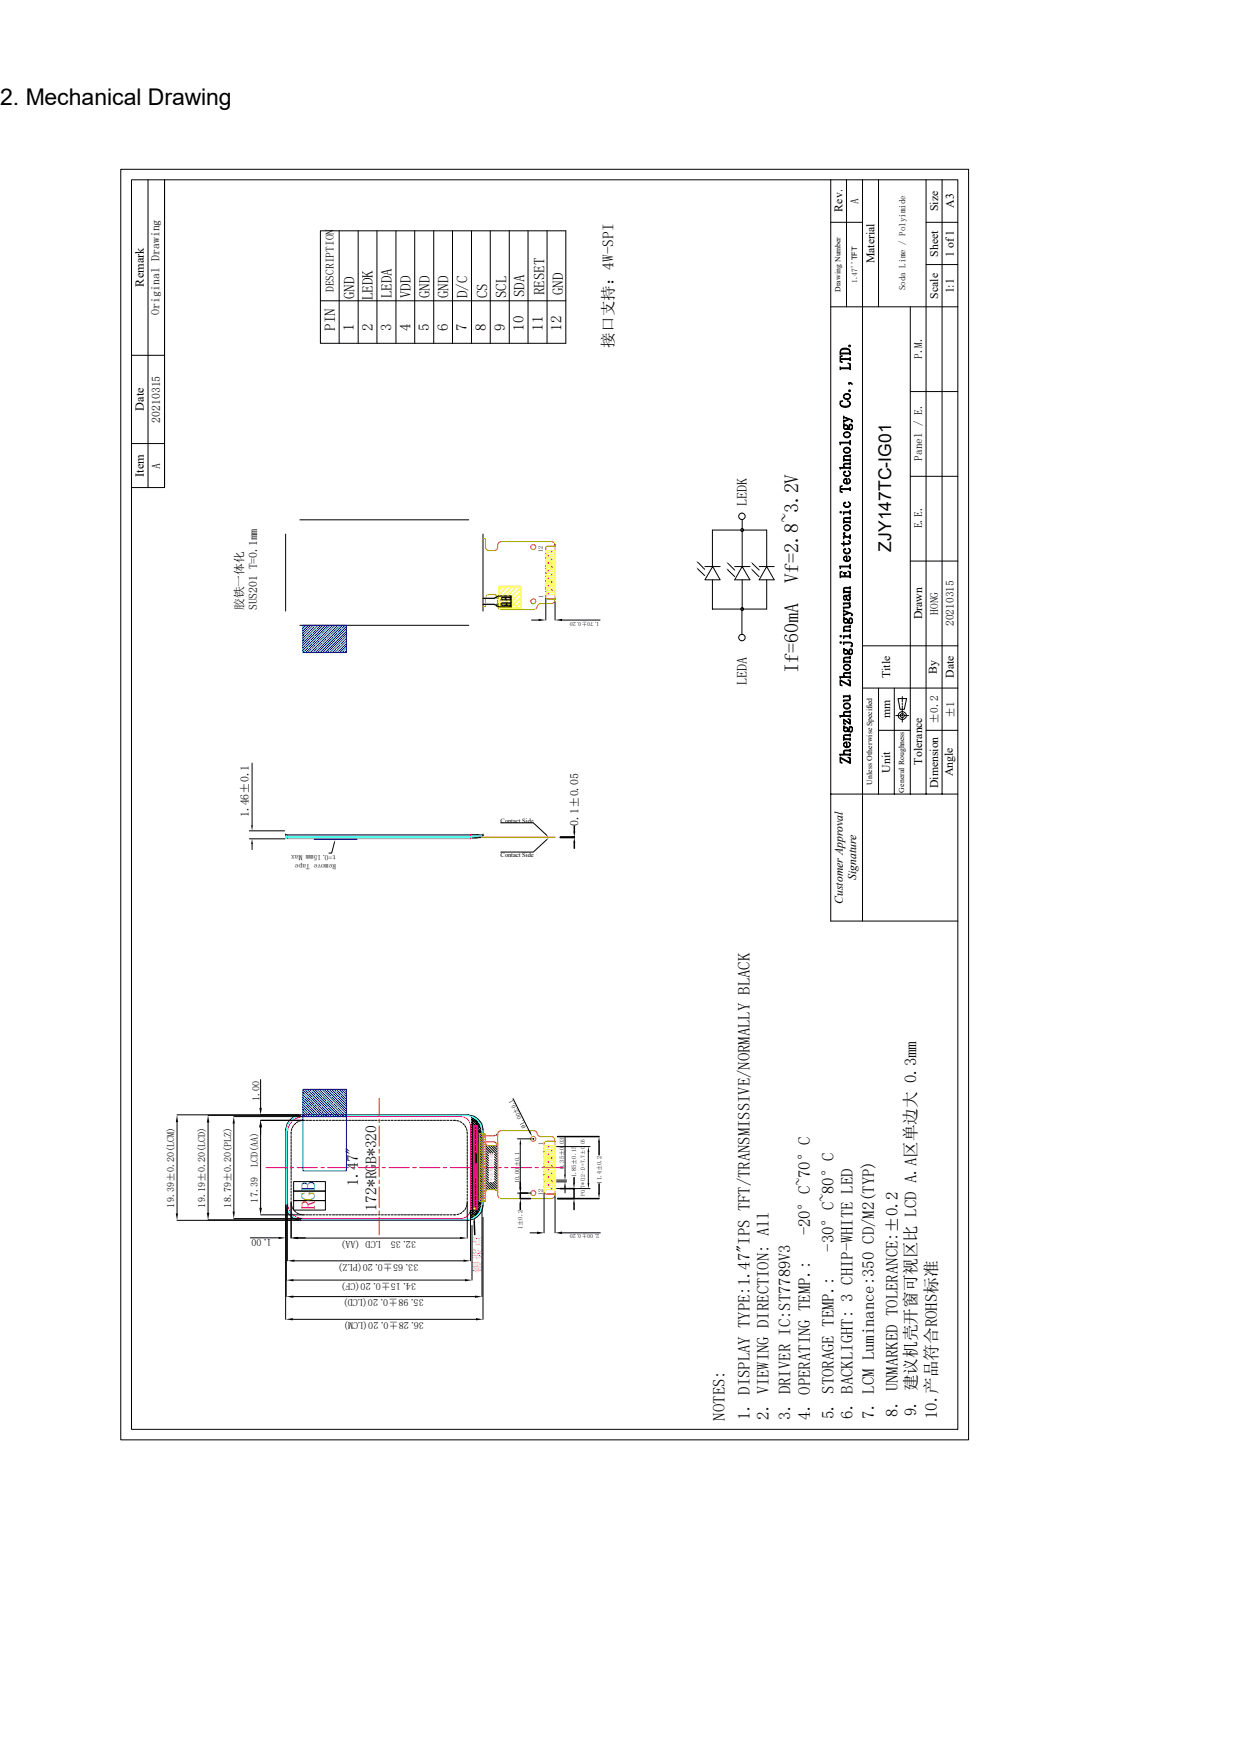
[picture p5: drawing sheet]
<svg xmlns="http://www.w3.org/2000/svg" width="210mm" height="297mm" viewBox="0 0 210 297" stroke-linecap="round" stroke-linejoin="round" font-family="sans-serif">
<g fill="none" stroke="#000" stroke-width=".17">
<path d="M20.4 28.7h143.5v215.1h-143.5zM22.3 30.4h139.8v211.6h-139.8zM25 30.4v52.2M27.8 30.4v52.2h-5.5M140.6 30.4v125.6h21.5M140.6 37.6h5.4M143.2 30.4v21.6M146 30.4v125.6M148.7 30.4v21.6M156.7 37.6h5.4M156.7 30.4v104.1M159.4 30.4v104.1"/>
<path d="M140.6 52h21.5M154 52v82.5M156.7 44.8h5.4M22.3 75.1h5.5M22.3 60.2h5.5M154 66.3h8.1M118.1 96.4l1.1 1.1M118.2 95.3l1 1.1M119.3 95.9h2.6M120.6 95.9v-6.1h9.1v6.1M120.6 98.2v4.9h9.1v-4.9M120.6 95.9l1.3 2.3h-2.6z"/>
<path d="M123.2 96.6l1.1 1M123.3 95.5l1 1M124.3 95.9h2.6M125.6 95.9l1.3 2.3h-2.6zM125.6 88v7.9M125.6 98.2v4.9M127.4 95.5l1.1 1M127.4 96.6l1 1M128.5 95.9h2.5M129.7 95.9l1.3 2.3h-2.5zM154 95h8.1M154 80.7h8.1"/>
<path d="M125.5 103.4v4M146 109.4h16.1M146 116.5h16.1M148.7 116.5v18M151.3 116.5v18M152 118.3h1.4l-.4 1.8h-.7zM152.7 117.9v.9M152.7 119v.3M152.7 119.5v1.2M42.7 129.2v10.6M84.7 139.3h5.5l2.3 2.1M140.6 134.5h21.5"/>
<path d="M148.7 123.7h5.3M151.6 121.2h.7M152.6 121.2h.2M152.7 120.9v.2M152.7 121.4v.9M153 121.2h.7M156.7 123.7h5.4M42.2 142h6M42.2 140.7h6M42.7 142.9v1M48.3 141.2v.2M56.6 142.7l-.5 1.7h-.4"/>
<path d="M80.8 141.4l.9 .1-33.4-.1h33.4M81.7 141.2v.2M48.3 191.2v13M50.7 188.8h28.6M50.8 188.8a2.63 2.63 0 0 0-2.4 2.4M79.3 188.8a2.63 2.63 0 0 1 2.4 2.4M81.7 191.2v13M48.4 204.2a2.63 2.63 0 0 0 2.4 2.4M50.7 206.6h28.6M81.7 204.2a2.63 2.63 0 0 1-2.4 2.4"/>
<circle cx="125.5" cy="87.4" r=".55"/>
<circle cx="125.6" cy="89.8" r=".25"/>
<circle cx="125.5" cy="108" r=".55"/>
<circle cx="125.6" cy="103.1" r=".25"/>
<circle cx="152.7" cy="121.2" r=".68"/>
<circle cx="152.7" cy="121.2" r=".34"/>
</g>
<path d="M117.8 96.1l.4 .3h-.1zM117.8 95l.4 .3-.1 .1zM122.9 96.2l.4 .3-.1 .1zM122.9 95.1l.4 .3-.1 .1zM127.1 95.1l.4 .3-.2 .1zM127 96.2l.4 .3-.1 .1zM42.5 139.8h.3l-.1 .9zM42.7 142l.1 .9h-.3zM56.7 142.2v.5h-.2zM92.4 141.4h.1l.3 .3z" fill="#000"/>
<path d="M53.1 142l7.4 .1z" fill="none" stroke="#00f" stroke-width=".17"/>
<path d="M48.4 141.5h33.2v.2h-33.2zM79.9 141.7v.2h-31.5" fill="none" stroke="#0ff" stroke-width=".17"/>
<path d="M48.6 141.9v.1h31v-.1M48.6 141.5v-.1h31v.1M79.9 205.7h.4v.3l-.4 .2z" fill="none" stroke="#f0f" stroke-width=".17"/>
<path d="M81.7 192.3h2M81.7 193.3h2M83.7 193.4l.2 .2M83.9 192.2l-.2 .1M84 193.6h.1M84.1 192l-.1 .2M84.1 193.6l.1 .1M84.2 192h-.1" fill="none" stroke="#954a00" stroke-width=".17"/>
<g fill="#0f0">
<path d="M79.9 205.7v.5z"/>
<path d="M80 205.7l-.1 .5z"/>
<path d="M80 205.7v.5z"/>
<path d="M80.1 205.7l-.1 .4z"/>
<path d="M80 205.7v.4z"/>
<path d="M80.1 205.7v.4z"/>
<path d="M80.2 205.7l-.1 .4z"/>
<path d="M80.2 205.7v.4z"/>
<path d="M80.2 205.7v.3z"/>
<path d="M80.3 205.7l-.1 .3z"/>
<path d="M80.3 205.7v.3z"/>
</g>
<path d="M79.9 205.7h.4v.3l-.4 .2z" fill="none" stroke="#0f0" stroke-width=".17"/>
<g fill="none" stroke="#000" stroke-width=".17">
<path d="M49.3 191.8v.3M49.3 192.3v.4M49.3 192.8v.4M49.3 193.4v.4M49.3 193.9v.4M49.3 194.5v.4M49.3 195v.4M49.3 195.6v.4M49.3 196.1v.4M49.3 196.7v.4M49.3 197.2v.4M49.3 197.8v.4"/>
<path d="M49.3 198.3v.4M49.3 198.9v.4M49.3 199.4v.4M51.4 189.7h.2M51.8 189.7h.4M52.4 189.7h.3M52.9 189.7h.4M53.5 189.7h.3M54 189.7h.4M54.6 189.7h.3M55.1 189.7h.4M55.7 189.7h.3"/>
<path d="M56.2 189.7h.4M56.8 189.7h.4M57.3 189.7h.4M57.9 189.7h.4M58.5 189.7h.3M59 189.7h.4M59.6 189.7h.3M60.1 189.7h.4M60.7 189.7h.3M61.2 189.7h.4M61.8 189.7h.3M62.3 189.7h.4"/>
<path d="M62.9 189.7h.3M63.4 189.7h.4M64 189.7h.3M64.5 189.7h.4M65.1 189.7h.3M65.6 189.7h.4M66.2 189.7h.3M66.7 189.7h.4M67.3 189.7h.4M67.8 189.7h.4M68.4 189.7h.4M68.9 189.7h.4"/>
<path d="M69.5 189.7h.4M70 189.7h.4M70.6 189.7h.4M71.2 189.7h.3M71.7 189.7h.4M72.3 189.7h.3M72.8 189.7h.4M73.4 189.7h.3M73.9 189.7h.4M74.5 189.7h.3M75 189.7h.4M75.6 189.7h.3"/>
<path d="M76.1 189.7h.4M76.7 189.7h.3M79.1 191.8v.3M79.1 192.3v.4M79.1 192.8v.4M79.1 193.4v.4M79.1 193.9v.4M79.1 194.5v.4M79.1 195v.4M79.1 195.6v.4M79.1 196.1v.4M79.1 196.7v.4"/>
<path d="M79.1 197.2v.4M79.1 197.8v.4M79.1 198.3v.4M79.1 198.9v.4M79.1 199.4v.4M79.9 199.9l1.7 1.7M79.9 199.5l1.7 1.7M79.9 199.1l1.7 1.7M79.9 197.9l1.7 1.7M79.9 197.5l1.7 1.6M79.9 196.2l1.7 1.7M79.9 195.8l1.7 1.7"/>
<path d="M79.9 194.6l1.7 1.7M79.9 194.1l1.7 1.7M79.9 192.9l1.7 1.7M79.9 192.5l1.7 1.7M79.9 192.1l1.7 1.7M79.9 190.8l1.7 1.7M79.9 190.4l1.7 1.7M79.9 189.2l1.6 1.6M79.9 189.1v17.3M80 189.1l-.1 .1M80.3 189.2l-.4 .4 1.7 1.7-1.7 1.7M80.5 189.4l.6 .6"/>
<path d="M80.5 189.4l-.6 .6 1.7 1.7M80.8 189.6l-.9 .9M81 189.8l-1.1 1.1M81.1 190l-1.2 1.3 1.7 1.7M81.3 190.3l-1.4 1.4 1.7 1.6-1.7 1.7 1.7 1.7M81.4 190.6l-1.5 1.5M81.5 190.9l-1.6 1.6M81.6 199.1l-1.7 1.7 1.7 1.6M81.6 198.7l-1.7 1.7 1.7 1.7M81.6 197l-1.7 1.7 1.7 1.7M81.6 196.6l-1.7 1.7 1.7 1.7M81.6 195.4l-1.7 1.7 1.7 1.6"/>
<path d="M81.6 195l-1.7 1.6 1.7 1.7M81.6 193.7l-1.7 1.7 1.7 1.7M81.6 192.1l-1.7 1.7 1.7 1.6M81.6 191.7l-1.7 1.6 1.7 1.7M81.6 199.9l-1.7 1.7M81.6 199.5l-1.7 1.7M81.6 198.3l-1.7 1.7M81.6 197.9l-1.7 1.7M81.6 197.5l-1.7 1.6M81.6 196.2l-1.7 1.7M81.6 195.8l-1.7 1.7M81.6 194.6l-1.7 1.7"/>
<path d="M81.6 194.1l-1.7 1.7M81.6 192.9l-1.7 1.7M81.6 192.5l-1.7 1.7M49.3 200v.4M49.3 200.6v.3M49.3 201.1v.4M49.3 201.7v.3M49.3 202.2v.4M49.3 202.8v.3M49.3 203.3v.3M51 206.6h27.9M51.4 205.7h.2"/>
<path d="M51.8 205.7h.4M52.4 205.7h.3M52.9 205.7h.4M53.5 205.7h.3M54 205.7h.4M54.6 205.7h.3M55.1 205.7h.4M55.7 205.7h.3M56.2 205.7h.4M56.8 205.7h.4M57.3 205.7h.4M57.9 205.7h.4"/>
<path d="M58.5 205.7h.3M59 205.7h.4M59.6 205.7h.3M60.1 205.7h.4M60.7 205.7h.3M61.2 205.7h.4M61.8 205.7h.3M62.3 205.7h.4M62.9 205.7h.3M63.4 205.7h.4M64 205.7h.3M64.5 205.7h.4"/>
<path d="M65.1 205.7h.3M65.6 205.7h.4M66.2 205.7h.3M66.7 205.7h.4M67.3 205.7h.4M67.8 205.7h.4M68.4 205.7h.4M68.9 205.7h.4M69.5 205.7h.4M70 205.7h.4M70.6 205.7h.4M71.2 205.7h.3"/>
<path d="M71.7 205.7h.4M72.3 205.7h.3M72.8 205.7h.4M73.4 205.7h.3M73.9 205.7h.4M74.5 205.7h.3M75 205.7h.4M75.6 205.7h.3M76.1 205.7h.4M76.7 205.7h.3M79.1 200v.4M79.1 200.6v.3"/>
<path d="M79.1 201.1v.4M79.1 201.7v.3M79.1 202.2v.4M79.1 202.8v.3M79.1 203.3v.3M79.9 206.1l.1 .2M79.9 204.9l.9 .9M79.9 204.5l1.1 1.1M79.9 203.3l1.5 1.5M79.9 202.8l1.6 1.7M79.9 201.6l1.7 1.7M79.9 201.2l1.7 1.7"/>
<path d="M81.5 204.6l-1.6 1.6M81.6 200.8l-1.7 1.6 1.7 1.7-1.7 1.6 .4 .5 .9-.9M81.6 203.7l-1.7 1.6 .6 .7M81.6 202.4l-1.7 1.7 1.2 1.3M81.6 202l-1.7 1.7 1.4 1.4M81.6 200.4l-1.7 1.6 1.7 1.7M81.6 203.3l-1.7 1.6M81.6 202.8l-1.7 1.7M81.6 201.6l-1.7 1.7M81.6 201.2l-1.7 1.7"/>
</g>
<path d="M48.4 191.5v12.4M51 188.9h27.9M81.6 191.5v12.4M51 206.6h27.9" fill="none" stroke="#0ff" stroke-width=".17"/>
<path d="M80.3 190.7h.5v14.1h-.5l.5-.1v-14z" fill="none" stroke="#000" stroke-width=".25"/>
<path d="M80.3 204.6h.1" fill="none" stroke="#00f" stroke-width=".25"/>
<path d="M80.3 190.8h.1" fill="none" stroke="#00f" stroke-width=".25"/>
<path d="M80.3 190.6h.5v14.2h-.5v-14.2h.5v14.2h-.5v-14.2h.5v14.2h-.5z" fill="none" stroke="#f00" stroke-width=".25"/>
<path d="M80.3 204.6h.1" fill="none" stroke="#ff0" stroke-width=".25"/>
<g fill="none" stroke="#00f" stroke-width=".25">
<path d="M81.1 199.9h.4zM81.1 199.8h.4zM81.1 199.7h.4zM81.1 199.5l.4 .1zM81.1 199.4l.4 .1zM81.1 199.3l.4 .1zM81.1 199.2h.4zM81.1 199.1h.4zM81.1 198.9l.4 .1zM81.1 198.8l.4 .1zM81.1 198.7l.4 .1zM81.1 198.6h.4z"/>
<path d="M81.1 198.5h.4zM81.1 198.3l.4 .1zM81.1 198.2l.4 .1zM81.1 198.1l.4 .1zM81.1 198h.4zM81.1 197.9h.4zM81.1 197.7l.4 .1zM81.1 197.6l.4 .1zM81.1 197.5l.4 .1zM81.1 197.4l.4 .1zM81.1 197.2l.4 .1zM81.1 197.2h.4z"/>
<path d="M81.1 197l.4 .1zM81.1 196.9l.4 .1zM81.1 196.8l.4 .1zM81.1 196.6l.4 .1zM81.1 196.6h.4zM81.1 196.4l.4 .1zM81.1 196.3l.4 .1zM81.1 196.2l.4 .1zM81.1 196.1h.4zM81.1 195.9l.4 .1zM81.1 195.8l.4 .1zM81.1 195.7l.4 .1z"/>
<path d="M81.1 195.6h.4zM81.1 195.5h.4zM81.1 195.3l.4 .1zM81.1 195.2l.4 .1zM81.1 195.1l.4 .1zM81.1 195h.4zM81.1 194.9h.4zM81.1 194.7l.4 .1zM81.1 194.6l.4 .1zM81.1 194.5l.4 .1zM81.1 194.4h.4zM81.1 194.3h.4z"/>
<path d="M81.1 194.1l.4 .1zM81.1 194l.4 .1zM81.1 193.9l.4 .1zM81.1 193.8l.4 .1zM81.1 193.7h.4zM81.1 193.6h.4zM81.1 193.4l.4 .1zM81.1 193.3l.4 .1zM81.1 193.2l.4 .1zM81.1 193.1h.4zM81.1 193h.4zM81.1 192.8l.4 .1z"/>
<path d="M81.1 192.7l.4 .1zM81.1 202.5l.4 .1zM81.1 202.4l.4 .1zM81.1 202.3l.4 .1zM81.1 202.1l.4 .1zM81.1 202.1h.4zM81.1 201.9l.4 .1zM81.1 201.8l.4 .1zM81.1 201.7l.4 .1zM81.1 201.6h.4zM81.1 201.4l.4 .1zM81.1 201.3l.4 .1z"/>
<path d="M81.1 201.2l.4 .1zM81.1 201.1h.4zM81.1 201h.4zM81.1 200.8l.4 .1zM81.1 200.7l.4 .1zM81.1 200.6l.4 .1zM81.1 200.5h.4zM81.1 200.4l.4 .1zM81.1 200.2l.4 .1zM81.1 200.1l.4 .1zM81.1 200l.4 .1zM81.1 202.7h.4z"/>
<path d="M81.1 202.8h.4z"/>
</g>
<g fill="#0f0">
<path d="M81.1 203.3l.1-.1z"/>
<path d="M81.1 203.2h.1l-.1 .1z"/>
<path d="M81.4 202.8v.6h-.2z"/>
<path d="M81.2 202.8h.2l-.2 .6z"/>
<path d="M81.4 203.3v-.1z"/>
<path d="M81.4 203.2v.1z"/>
</g>
<path d="M81.1 192.6l.4 .1zM81.2 202.8h.2v.4v.2l-.3-.1z" fill="none" stroke="#00f" stroke-width=".25"/>
<g fill="#0f0">
<path d="M81.1 192.1l.1 .1z"/>
<path d="M81.2 192h.2v.6z"/>
<path d="M81.2 192l.2 .6h-.2z"/>
<path d="M81.4 192.1v.1z"/>
</g>
<path d="M81.1 192.1l.1-.1 .2 .1v.5h-.2z" fill="none" stroke="#00f" stroke-width=".25"/>
<g fill="none" stroke="#000" stroke-width=".25">
<path d="M97.2 139.9v.9M94.8 141.7h2.4v.1h-2.4M97.2 142.7v.9M81.1 192.6h.1M81.1 192.8h.1M81.1 193.5h.1M81.1 193.8h.1M81.1 193.9h.1M81.1 194.1h.1M81.1 194.2h.1M81.1 194.7h.1M81.1 194.8h.1"/>
<path d="M81.1 195.8h.1M81.1 196h.1M81.1 196.1h.1M81.1 196.2h.1M81.1 196.6h.1M81.1 196.7h.1M81.1 196.8h.1M81.1 197.3h.1M81.1 197.4h.1M81.1 197.5h.1M81.1 197.7h.1M81.1 198h.1"/>
<path d="M81.1 198.1h.1M81.1 198.3h.1M81.1 198.4h.1M81.1 198.6h.1M81.1 198.7h.1M81.1 198.8h.1M81.1 199h.1M81.1 199.3h.1M81.1 199.4h.1M81.1 199.6h.1M81.1 199.7h.1M81.1 193.7h.1"/>
<path d="M81.1 193.2h.1M81.1 193.3h.1M81.1 193.1h.1M81.1 192.9h.1M81.1 194.5h.1M81.1 194.4h.1M81.1 194.3h.1M81.1 195h.1M81.1 194.9h.1M81.1 195.2h.1M81.1 195.1h.1M81.1 195.4h.1"/>
<path d="M81.1 195.5h.1M81.1 195.6h.1M81.1 195.7h.1M81.1 196.4h.1M81.1 196.9h.1M81.1 197.1h.1M81.1 197.2h.1M81.1 197.8h.1M81.1 197.9h.1M81.1 198.5h.1M81.1 199.1h.1M81.1 199.2h.1"/>
<path d="M81.1 199.8h.1M81.1 199.9h.1M81.1 192.8l.1 .1zM81.2 193h.1M81.2 193.7h.1M81.2 194.4h.1M81.2 195h.1M81.2 195.1h.1M81.2 197h.1M81.1 193.6h.1M81.1 193h.1M81.1 195.9h.1"/>
<path d="M81.1 196.5h.1M81.2 192.8h.1M81.2 193.1h.1M81.2 193.2h.1M81.2 193.3h.1M81.2 193.6h.1M81.2 194.3h.1M81.2 194.5h.1M81.2 194.9h.1M81.2 195.2h.1M81.2 195.4h.1M81.2 195.5h.1"/>
<path d="M81.2 195.6h.1M81.2 195.7h.1M81.2 195.8h.1M81.2 196.3h.1M81.2 196.4h.1M81.2 196.9h.1M81.2 197.2h.1M81.2 197.3h.1M81.2 197.7h.1M81.2 197.9h.1M81.2 198.5h.1M81.2 198.6h.1"/>
<path d="M81.2 199.1h.1M81.2 199.2h.1M81.2 199.8h.1M81.2 199.9h.1M94.3 192.5h7.1M97.1 199.4v.9M101.4 193.4v2.1M80.3 207v2.1M81.1 200.2h.1M81.1 202.4h.1M81.1 202.3h.1M81.1 202.1h.1"/>
<path d="M81.1 202.2h.1M81.1 200.8h.1M81.1 200.9h.1M81.1 201h.1M81.1 200.3h.1M81.1 200.4h.1M81.1 200h.1M81.1 200.5h.1M81.1 200.6h.1M81.1 201.3h.1M81.1 201.5h.1M81.1 201.6h.1"/>
<path d="M81.1 201.7h.1M81.1 202.7h.1M81.2 201.9h.1M81.2 201.2h.1M81.1 200.7h.1M81.1 201.1h.1M81.1 201.2h.1M81.1 201.4h.1M81.1 201.9h.1M81.1 202.6h.1M81.1 202.8h.1M81.1 201.9v.1"/>
<path d="M81.2 200h.1M81.2 200.2h.1M81.2 202.7h.1M81.2 202.5h.1M81.2 201.7h.1M81.2 201.3h.1M81.2 201.5h.1M81.2 201.6h.1M81.2 201.1h.1M81.2 200.6h.1M81.2 200.5h.1M88 200.2v.9"/>
<path d="M88 203.9v.9M89.3 202h-1.3v1h1.8M94.3 203h7.1M94.8 201.3h2.3v1.7M97.1 203.9v.9M101.4 200.5v1.5"/>
</g>
<g fill="none" stroke="#000" stroke-width=".17">
<path d="M54.2 39.1h41.5v19h-41.5zM57.4 39.1v19M60.6 39.1v19M63.8 39.1v19M67 39.1v19M70.2 39.1v19M73.4 39.1v19M76.6 39.1v19M79.8 39.1v19M83 39.1v19M86.2 39.1v19M89.4 39.1v19"/>
<path d="M92.6 39.1v19M54.2 50.9h41.5M48.3 90.4v13.1M50.7 88h28.6M81.7 90.4v13.1M93.9 92.2h.1M50.7 105.9h28.6M81.7 102.3h2M81.7 101.3h2M83.7 102.4l.2 .1M83.9 101.1l-.2 .2M84 102.5l.1 .2"/>
<path d="M84.1 101l-.1 .1M84.1 101l2.4-.1-.1 .5h.1M84.1 102.6l.3 .1M84.7 101.2h.7h-.5v.4h.5h-.7M84.9 102.1v.4h.7h-.9M85.4 101.5h.3M85.5 101.4v-.1l.1 .1h-.1zM85.6 102.5h.2M85.6 102.3l.1-.1 .1 .1-.1 .1zM85.7 101.6h.6M85.8 102.5h.5M86.3 101.5l.2 .1"/>
<path d="M86.3 102.5h.2M86.5 101.1l-1.1 .1M86.5 102.1h-1.8M86.5 102.2l-.1 .1 .1 .1M86.5 101.5v.7M86.5 102.4v.4h-2.1M89.9 105h1.2M92.4 101.3v3.7M93.9 101.9v3.1M95.1 105h6.4M81.4 141.8l-1.5 .1M92.5 142.2l-2.3 2.1h-5.5"/>
<path d="M30 188.8h20.6M30 190v15.5M35.2 188.9h15.7M35.2 190.1v15.3M39.6 189.1h11.5M39.6 190.3v14.9M44.1 189.7h7.3M44.1 182.8v4.8M44.1 190.9v13.6M49.3 191.7v.1M49.4 191.1l-.1 .3M49.6 190.6l-.1 .3"/>
<path d="M50 190.2l-.2 .3M50.5 189.9l-.3 .2M51 189.7l-.3 .1M77 189.7h.1M77.3 189.7l.4 .1M77.8 189.9l.3 .2M78.3 190.2l.3 .3M78.6 190.6l.3 .3M78.9 191.1l.1 .3M79 191.7l.1 .1M80.4 196.8v.1h.2v-.1h-.1M80.4 195.4h.2l-.2 .2h.2"/>
<path d="M80.4 195.9h.2v.1zM80.5 196.5v.2h.1v-.2M80.5 196.3v.1h-.1l.1-.1 .1 .1M80.5 196.1h-.1l.1 .1M80.5 196.1l.1 .1M80.6 195.8l-.2-.1v.1M82.1 193.6h.1M82.2 199.7l1.7 1.8M82.2 199.4l.5 .4M82.2 198.9l.5 .5M82.2 198.5l.5 .5M82.2 198.1l.5 .5"/>
<path d="M82.2 197.7l.5 .5M82.2 197.3l.5 .5M82.2 196.9l.5 .5M82.2 196.4l.5 .5M82.2 196l.5 .5M82.2 195.6l.5 .5M82.2 195.2l.5 .5M82.2 194.8l.5 .5M82.2 194.4l.8 .8M82.2 194l1.2 1.2M82.6 194l1.6 1.6M83 194l1.2 1.2"/>
<path d="M83.4 194l.8 .8M83.7 199.6l.5 .6M83.7 199.2l.5 .5M83.7 198.8l.5 .6M83.7 198.4l.5 .5M83.7 198l.5 .5M83.7 197.5l.5 .6M83.7 197.1l.5 .6M83.7 196.7l.5 .6M83.7 196.3l.5 .6M83.7 195.9l.5 .5M83.7 195.5l.5 .5"/>
<path d="M83.9 194l.3 .4M84.1 193.9l.1 .1M84.2 193.6h.1M86.8 186l2.8 5.6M87.6 192.8h2.3M88 193.8v7.3M90.2 192.8h.1M90.2 192.8v.1M94.2 199.8h1.7M94.2 194.1h5.7M95.6 192.6v6.3M99.6 195.1v5.2"/>
<path d="M30 206.6h20.6M35.2 206.6h15.7M39.6 206.3h11.5M42.4 209.6h4.7M44.1 205.7h7.3M48.3 204.4v19M48.4 204.1v15.4M48.6 203.9v9.6M49.3 203.6v6M49.3 204l.1 .3M49.5 204.5l.1 .3M49.6 219.5h30.8"/>
<path d="M49.6 216.8h29.1M49.7 203.3h5.4v1.6h-5.4zM49.7 201.7h5.4v1.6h-5.4zM49.7 200.1h5.4v1.6h-5.4zM49.8 204.9l.2 .3M49.8 213.5h28.6M50.2 205.3l.3 .2M50.4 209.6h27.4M50.4 209.6h1.3M50.7 205.6l.3 .1M77 205.7h.1M77.7 205.6l-.4 .1"/>
<path d="M78.1 205.3l-.3 .2M78.6 204.9l-.3 .3M78.9 204.5l-.2 .3M79 204l-.1 .3M79.1 203.6l-.1 .2M79.1 203.7v5.9M79.6 204.9v8.6M79.9 207.5v9.3M81.6 204.1v15.4M81.7 206.1v17.3M82.1 201.8h.1M82.2 201.4l.1 .2"/>
<path d="M82.2 201l.4 .4M82.2 200.6l.8 .8M82.2 200.2l1.3 1.2M83 200.2l1.2 1.2M83.4 200.2l.8 .8M83.7 200l.5 .6M84.2 201.8h.1M87.6 202h2.3M89.7 208.8h1.2M92.1 202v6.8M93.9 202.5h.1M93.9 202.6v6.2"/>
<path d="M94.2 200.1h1.7M94.2 201.3h5.7M95.1 208.8h6.5M95.6 201v1M49.6 223.4h30.9"/>
</g>
<path d="M48.4 141.7v.2M51 188.9a2.6 2.6 0 0 0-2.5 2.6M78.9 188.9a2.6 2.6 0 0 1 2.6 2.6 2.59 2.59 0 0 0-1.6-2.4M48.5 203.9a2.6 2.6 0 0 0 2.5 2.6M79.9 206.3a2.59 2.59 0 0 0 1.6-2.4 2.6 2.6 0 0 1-2.6 2.6" fill="none" stroke="#0ff" stroke-width=".17"/>
<g fill="none" stroke="#f00" stroke-width=".17">
<path d="M45 197.7h3.5M49.1 197.7h.6M50.3 197.7h3.4M54.3 197.7h.6M55.4 197.7h3.5M59.5 197.7h.6M60.7 197.7h3.4M64.2 186v2.9M64.2 189.5v.5M64.2 190.6v3.5M64.2 194.7v.5M64.2 195.8v3.5"/>
<path d="M64.2 199.8v.6M64.7 197.7h.5M65.8 197.7h3.4M69.8 197.7h.6M71 197.7h3.5M75 197.7h.6M76.2 197.7h3.4M80.2 197.7h.6M80.4 198.7l.2 .1-.2 .1M80.4 197.5l.2 .1-.2 .1M80.4 199v.1M80.4 199.1h.2"/>
<path d="M80.4 197l.2 .2M80.5 199.2l-.1 .2 .2-.2v.2M80.5 198h.1v.1l-.2-.1 .1 .1M80.5 197.7v.2h-.1l.1-.2 .1 .2M80.5 197.3v-.1v.2M80.5 197.3l.1-.1v.2M80.6 198.6l-.2-.1v.1M80.6 198.3l-.2-.1v.2M81.4 197.7h3.4M85.4 197.7h.6M86.5 197.7h3.5M90.5 197.7h.6"/>
<path d="M91.7 197.7h3.6M64.2 201v3.4M64.2 205v.6M64.2 206.2v2.9M80.2 205.7l-.2 .1 .2-.1v.2"/>
</g>
<g fill="none" stroke="#ff7f00" stroke-width=".17">
<path d="M81.7 91.2h.3l.2 .1M82.2 91.4v1.4M82.2 92.8l.1 .3 .3 .1M82.6 93.2h1.2M84.2 92.8l-.1 .3-.3 .1M84.2 92.2v.6M84.7 91.7l-.3 .2-.1 .3M84.7 91.7h8.8M92.3 99.7h.1M92.3 98.4h.1M92.3 97.1h.1M92.3 95.9h.1"/>
<path d="M92.3 94.5h.1M93.5 91.7l.3 .2 .1 .3M93.9 92.4v.1h-1.4l-.1 .2v8.5l.2 .2M93.9 92.2v9.5M82.2 101.1v1.5l-.2 .1h-.3M82.6 100.7l-.3 .1-.1 .3M82.6 100.7h1.2M83.8 100.7l.3 .1 .1 .3M84.2 101.1v1.7M84.3 102.8l.1 .2 .3 .2M84.7 103.2h5.8M90.9 102.8l-.1 .2-.3 .2"/>
<path d="M90.9 102.7v.1M91.4 102.2l-.3 .2-.1 .3M91.4 102.2h2.1M92.6 101.4h1.3M93.9 101.7l-.1 .3-.3 .2M81 141.7h12.9v.1h-12.9zM81.1 199.9l1.1 1.1M81.1 199.5l1.1 1.1M81.1 199.1l1.1 1.1M81.1 198.7l1.1 1M81.1 198.3l1.1 1.1M81.1 197.9l1.1 1"/>
<path d="M81.1 197.5l1.1 1M81.1 197l1.1 1.1M81.1 196.6l1.1 1.1M81.1 196.2l1.1 1.1M81.1 195.8l1.1 1.1M81.1 195.4l1.1 1M81.1 195l1.1 1M81.1 194.6l1.1 1M81.1 194.1l1.1 1.1M81.1 193.7l1.1 1.1M81.1 193.3l1.1 1.1M81.1 192.9l1.1 1.1"/>
<path d="M81.1 192.5l1.1 1.1M81.1 192.1l1.1 1M81.4 191.9l.8 .8M81.8 191.9l.4 .4M82.2 192.1l-.2-.2h-.9v11.6h.9l.2-.2v-11.2M82.2 193.6l.1 .3 .3 .1 1.3-.1 .3-.3M84.2 191.9v10.6M84.7 191.5l-.3 .1-.1 .3M84.7 191.4h5.8M90.5 191.5l.3 .1 .1 .3M90.9 191.9v.1M91 192l.1 .3 .3 .1"/>
<path d="M91.4 192.5h2.1M92 195h.1M92 196.3h.1M92 197.5h.1M92 198.8h.1M92.1 193.5v8.4M93.5 192.5l.3 .1 .1 .3M93.9 193.3h-1.6l-.2 .2M93.9 192.9v9.6M81.1 203.3l.3 .2M81.1 202.8l.7 .7M81.1 202.4l1 1"/>
<path d="M81.1 202l1.1 1M81.1 201.6l1.1 1.1M81.1 201.2l1.1 1M81.1 200.8l1.1 1M81.1 200.3l1.1 1.1M82.6 201.5l-.3 .1-.1 .3M82.6 201.4h1.2M83.8 201.5l.3 .1 .1 .3M84.3 202.5l.1 .3 .3 .1M84.7 203h8.8M92 200.1h.1M92.1 201.9l.3 .2"/>
<path d="M92.4 202.2l1.5 .1M93.9 202.5l-.1 .3-.3 .1"/>
</g>
<g fill="#000">
<path d="M91.1 104.8l1.3 .2-1.3 .2zM93.9 105l1.2-.2v.4zM92.4 142.2l.4-.3-.3 .4zM97.2 141.8l.2 .9h-.4zM97 140.8h.4l-.2 .9zM30 188.8l.1 1.2h-.4zM35.2 188.9l.2 1.2h-.4zM39.6 189.1l.1 1.2h-.3zM44.1 189.7l.2 1.2h-.4zM43.9 187.6h.4l-.2 1.2zM88 192.8l.2 1h-.3zM89.5 191.7l.2-.2 .3 .9z"/>
<path d="M95.4 198.9h.3l-.1 .9zM99.6 194.1l.1 1h-.3zM101.4 192.5l.1 .9h-.3zM29.7 205.5h.4l-.1 1.1zM35 205.4h.4l-.2 1.2zM39.4 205.2h.3l-.1 1.1zM43.9 204.5h.4l-.2 1.2zM47.1 209.4l1.2 .2-1.2 .2zM48.4 219.5l1.2-.1v.4zM48.4 216.8l1.2-.2v.4zM48.6 213.5l1.2-.2v.4zM49.3 209.6l1.1-.2v.4z"/>
<path d="M77.8 209.4l1.3 .2-1.3 .2zM78.4 213.3l1.2 .2-1.2 .2zM78.7 216.6l1.2 .2-1.2 .2zM80.2 206l.2 1h-.3zM80.4 219.4l1.2 .1-1.2 .3zM87.9 201.1h.3l-.2 .9zM88 203l.2 .9h-.3zM90.9 208.5l1.2 .3-1.2 .2zM93.9 208.8l1.2-.3v.5zM95.6 200.1l.1 .9h-.3zM97.1 203l.2 .9h-.3zM97 200.3h.3l-.2 1z"/>
<path d="M99.4 200.3h.3l-.1 1zM101.2 202h.3l-.1 1zM48.3 223.4l1.3-.2v.4zM80.5 223.2l1.2 .2-1.2 .2z"/>
</g>
<g fill="none" stroke="#b85c00" stroke-width=".17">
<circle cx="90.2" cy="92.6" r=".43"/>
<circle cx="90.2" cy="101.8" r=".43"/>
<circle cx="90.2" cy="192.8" r=".43"/>
<circle cx="90.2" cy="202" r=".43"/>
</g>
<g fill="none" stroke="#ff0" stroke-width=".17">
<path d="M92.6 99.1l.1-.1 1.2 .1M92.6 99.3l.1 .1 .3-.1M92.6 97.8l.1-.1 .3 .1M92.6 98.1h.1h.3M92.6 96.5l.1-.1 .3 .1M92.6 96.8l.1 .1 1.2-.1M92.6 95.2l.1-.1 .3 .1M92.6 95.5l.1 .1 .3-.1M92.6 93.9h.1h.3M92.6 94.2l.1 .1 1.2-.1M92.7 99.1h-.3v.3h.3M92.7 97.8h-.3v.3h.3"/>
<path d="M92.7 96.5h-.3v.3h.3M92.7 95.2h-.3v.3h.3M92.7 93.9h-.3v.3h.3M93 99.4h.9M93 97.8h.9M93 96.5h.9M93 95.2h.9M93 95.5h.9M93 93.9h.9M93.2 99.7h.1h.2M93.2 99.7h-.8v.3h.8M93.2 98.4l.1-.1 .2 .1"/>
<path d="M93.2 98.4h-.8v.3h1.1M93.2 97.2l.1-.1 .2 .1M93.2 97.1h-.8v.4l1.1-.1M93.2 94.6l.1-.1 .2 .1M93.2 94.5h-.8v.4l1.1-.1M93.5 99.7h.4M93.5 100h.4M93.5 98.4h.4M93.5 98.7h.4M93.5 97.1h.4M93.5 97.5h.4M93.5 95.9h.4"/>
<path d="M93.5 96.1h.4M93.5 94.5h.4M93.5 94.9h.4M93.5 93.3h.4M93.5 93.6h.4M93.5 100h-.3M93.5 95.9v-.1l-1.1 .1v.2h1.1M93.5 93.3v-.1l-1.1 .1v.3l1.1-.1M93.9 94l-.1 .1 .1 .1M93.9 99.8l-.1 .1 .1 .1M93.9 99.1l-.1 .1 .1 .1M93.9 98.5l-.1 .1h.1"/>
<path d="M93.9 97.8l-.1 .1 .1 .2h-.9M93.9 97.2l-.1 .1 .1 .1M93.9 96.6l-.1 .1h.1M93.9 95.9l-.1 .1 .1 .1M93.9 95.3h-.1l.1 .1M93.9 94.6l-.1 .1 .1 .1M93.9 93.3l-.1 .1 .1 .1M84.3 102.1h2.9v.4h-2.9zM84.3 101.2h2.9v.4h-2.9zM92.6 100.4l.1-.1 .3 .1M92.6 100.6l.1 .1 .3-.1M92.7 100.3h-.3v.4h.3"/>
<path d="M93 100.3h.9M93 100.7h.9M93.9 100.4l-.1 .1 .1 .1M92.6 194.3l.1 .1 .3-.1M92.6 194l.1-.1 1.2 .1M92.6 195.6l.1 .1 .3-.1M92.6 195.3l.1-.1 .3 .1M92.6 196.9h.1h.3M92.6 196.6l.1-.1 .3 .1M92.6 198.2l.1 .1 .3-.1M92.6 197.9l.1-.1 .3 .1M92.6 199.4l.1 .1 .3-.1"/>
<path d="M92.6 199.2l.1-.1 .3 .1M92.7 194h-.6v.3h.6M92.7 195.3h-.6v.3h.6M92.7 196.6h-.6v.3h.6M92.7 197.9h-.6v.3h.6M92.7 199.1h-.6v.4h.6M93 196.6h.9l-.1 .1 .1 .1M93 194.3h.9M93 195.6h.9M93 195.3h.9M93 196.9h.9M93 198.2h.9"/>
<path d="M93 197.9h.9M93 199.5h.9M93 199.1h.9M93.2 196.2l.1 .1 .2-.1M93.2 198.8l.1 .1 .2-.1M93.2 199.8h-1.1v.3h1.1M93.2 199.8h.3M93.5 195h.4M93.5 194.7h.4M93.5 196.3h.4M93.5 195.9h.4M93.5 197.5h.4"/>
<path d="M93.5 197.2h.4M93.5 198.8h.4M93.5 198.5h.4M93.5 199.8h.4M93.5 194.7h-1.4v.3h1.2h.2M93.5 196l-1.4-.1v.4h1.1M93.5 197.3l-1.4-.1v.3l1.2 .1 .2-.1M93.5 198.6l-1.4-.1v.3h1.1M93.9 194.1h-.1l.1 .1M93.9 194.7l-.1 .1 .1 .1M93.9 195.4l-.1 .1h.1M93.9 196l-.1 .1 .1 .1"/>
<path d="M93.9 197.3l-.1 .1 .1 .1M93.9 198h-.1l.1 .1M93.9 198.6l-.1 .1 .1 .1M93.9 199.2l-.1 .1 .1 .1M93.9 199.9h-.1l.1 .1M92.6 200.8h.1h1.2M92.6 200.5l.1-.1 .3 .1M92.7 200.5h-.6v.3h.6M93 200.5h.9M93.2 200.1l.1 .1 .2-.1M93.2 201.4l.1 .1 .2-.1M93.5 200.1h.4"/>
<path d="M93.5 201.4h.4M93.5 201.1h.4M93.5 201.1h-1.4v.3h1.1M93.9 200.5l-.1 .1 .1 .1M93.9 201.2l-.1 .1h.1"/>
</g>
<g fill="none" stroke="#f0f" stroke-width=".17">
<path d="M92.8 99.1l.1 .1-.1 .1-.1-.1zM92.8 97.8l.1 .1-.1 .1-.1-.1zM92.8 96.6l.1 .1h-.1h-.1zM92.8 95.3h.1l-.1 .1-.1-.1zM92.8 94l.1 .1-.1 .1-.1-.1zM93.3 99.9l.1-.1 .1 .1-.1 .1zM93.3 93.4l.1-.1 .1 .1-.1 .1zM93.4 98.5l.1 .1h-.1h-.1zM93.4 97.2l.1 .1-.1 .1-.1-.1zM93.4 95.9l.1 .1-.1 .1-.1-.1zM93.4 94.6l.1 .1-.1 .1-.1-.1zM85.5 101.4v-.1l.1 .1h-.1z"/>
<path d="M85.6 102.3l.1-.1 .1 .1-.1 .1zM92.7 100.5l.1-.1 .1 .1-.1 .1zM48.6 191.7v12M51.3 189.1a2.6 2.6 0 0 0-2.6 2.6M51.3 189.1h26.7a1.59 1.59 0 0 1 1.6 1.6v14a1.59 1.59 0 0 1-1.6 1.6h-26.7M92.7 194.1h.1h.1l-.1 .1zM92.7 195.5l.1-.1 .1 .1h-.1zM92.7 196.7l.1-.1 .1 .1-.1 .1zM92.7 198h.1h.1l-.1 .1zM92.7 199.3l.1-.1 .1 .1-.1 .1zM93.3 194.8l.1-.1 .1 .1-.1 .1zM93.3 196.1l.1-.1 .1 .1-.1 .1z"/>
<path d="M93.3 197.4l.1-.1 .1 .1-.1 .1zM93.3 198.7l.1-.1 .1 .1-.1 .1zM93.3 199.9h.1h.1l-.1 .1zM48.7 203.7a2.6 2.6 0 0 0 2.6 2.6M92.7 200.6l.1-.1 .1 .1-.1 .1zM93.3 201.3l.1-.1 .1 .1h-.1z"/>
</g>
<g fill="none" stroke="#00f" stroke-width=".17">
<path d="M51.2 107.2h.1M51.3 108.8v.1M51.3 105.9h7.3v4.6h-7.3zM51.3 105.9v.1M51.3 108.8h.1M51.4 110.4l-.1 .1M51.4 110.3h.1M51.5 106.2l-.2 .2M51.6 106.1h.1M51.6 107.7l-.3 .3M51.6 107.6h.1M51.7 109.3l-.4 .4"/>
<path d="M51.8 109.1h.1M51.8 105.9l-.1 .1M51.9 106.6l-.5 .5M52 106.5h.1M52 108.1l-.5 .5M52.1 108h.1M52.1 109.7l-.5 .5M52.1 109.6h.1M52.2 105.9l-.9 .9M52.3 107l-.5 .5M52.4 106.9h.1M52.4 108.6l-.5 .5"/>
<path d="M52.5 108.4h.1M52.5 110.1l-.4 .4M52.6 110h.1M52.6 105.9l-.5 .4M52.7 107.4l-.5 .5M52.8 107.3h.1M52.8 109l-.5 .5M52.9 108.8h.1M53 105.9l-1.7 1.7M53 110.4h.1M53 106.3l-.5 .5M53.1 106.2h.1"/>
<path d="M53.1 107.8l-.5 .5M53.2 107.7h.1M53.2 109.4l-.5 .5M53.3 109.3h.1M53.4 105.9l-.2 .2M53.5 106.7l-.6 .5M53.5 106.6h.1M53.5 108.2l-.5 .6M53.6 108.1h.1M53.7 109.8l-.6 .5M53.7 109.7h.1M53.8 105.9l-2.5 2.6"/>
<path d="M53.9 107.1l-.6 .5M53.9 107h.1M54 108.6l-.5 .5M54 108.6h.1M54 110.2l-.2 .3M54.1 110.1h.1M54.2 106l-.5 .5M54.3 107.5l-.5 .5M54.3 107.4h.1M54.4 109.1l-.5 .5M54.4 109h.1M54.6 106.3l-.6 .6"/>
<path d="M54.6 105.9l-3.3 3.4M54.6 106.3h.1M54.7 107.9l-.5 .5M54.7 107.8h.1M54.8 109.5l-.5 .5M54.9 109.4h.1M55 106.8l-.5 .5M55.1 106.7h.1M55.1 105.9l-.3 .3M55.1 108.3l-.5 .5M55.1 108.2h.1M55.2 109.9l-.5 .5"/>
<path d="M55.3 109.8h.1M55.4 107.2l-.5 .5M55.5 105.9l-4.2 4.2M55.5 107.1h.1M55.5 108.8l-.5 .5M55.6 108.6h.1M55.6 110.3l-.2 .2M55.7 110.2h.1M55.7 106.1l-.5 .5M55.8 106h.1M55.8 107.6l-.5 .5M55.9 107.5h.1"/>
<path d="M55.9 109.1l-.5 .6M56 109.1h.1M56.1 106.5l-.5 .5M56.2 106.3h.1M56.2 108l-.5 .6M56.3 105.9l-4.6 4.6M56.3 107.9h.1M56.3 109.6l-.5 .5M56.4 109.5h.1M56.5 106.9l-.5 .5M56.6 106.8h.1M56.6 108.4l-.5 .6"/>
<path d="M56.7 108.3h.1M56.7 105.9l-.4 .4M56.8 110l-.6 .5M56.8 109.9h.1M57 107.3l-.5 .5M57 107.2h.1M57.1 108.8l-.6 .6M57.1 105.9l-4.6 4.6M57.1 108.8h.1M57.2 110.4l-.1 .1M57.2 110.3h.1M57.3 106.2l-.5 .5"/>
<path d="M57.3 106.1h.1M57.4 107.7l-.6 .5M57.4 107.6h.1M57.5 109.3l-.5 .5M57.5 109.1h.1M57.6 105.9l-.1 .1M57.7 106.6l-.5 .5M57.7 106.5h.1M57.8 108.1l-.5 .5M57.9 108h.1M57.9 109.7l-.5 .5M57.9 105.9l-4.5 4.6"/>
<path d="M57.9 109.6h.1M58.1 107l-.5 .5M58.2 106.9h.1M58.2 108.6l-.5 .5M58.2 108.4h.1M58.3 110.1l-.4 .4M58.4 110h.1M58.4 105.9l-.5 .4M58.5 107.4l-.5 .5M58.6 107.3h.1M58.6 110.2l-.3 .3M58.6 109.4l-1.1 1.1"/>
<path d="M58.6 108.6l-1.9 1.9M58.6 107.7l-2.8 2.8M58.6 106.9l-3.6 3.6M58.6 106.1l-4.4 4.4M58.6 109.8l-.1 .1M58.6 109l-.5 .5M58.6 108.1l-.2 .2M58.6 106.5l-.3 .3M51.2 187.5h.1M51.2 185.8h.1M51.3 188.7l.3 .4M51.3 187.8l1.1 1.3"/>
<path d="M51.3 187l2 2.1M51.3 186.2l2.8 2.9M51.3 185.4l3.6 3.7M51.3 184.5l4.4 4.6M51.3 188.3l.2 .2M51.3 186.6l.3 .4M51.3 185l.4 .4M51.3 189.1h7.3v9.2h-7.3zM51.3 184.5h7.3v4.6h-7.3zM51.3 185.9h.1M51.4 187.6l.5 .5M51.5 186l.5 .5"/>
<path d="M51.6 188.6h.1M51.6 184.5l.5 .5M51.6 187.1h.1M51.7 188.7l.3 .4M51.8 185.5h.1M51.8 187.2l.5 .5M51.9 185.6l.5 .5M52 184.5l4.6 4.6M52 188.2h.1M52.1 186.7h.1M52.1 188.3l.5 .5M52.1 185.1h.1"/>
<path d="M52.2 186.7l.5 .5M52.3 185.2l.5 .5M52.4 187.8h.1M52.4 184.5l.1 .1M52.5 186.2h.1M52.5 187.9l.5 .5M52.6 184.7h.1M52.6 186.3l.5 .6M52.7 188.9h.1M52.7 184.8l.5 .5M52.8 187.4h.1M52.8 184.5l4.6 4.6"/>
<path d="M52.8 189l.1 .1M52.9 185.8h.1M52.9 187.5l.6 .5M53 185.9l.5 .5M53.1 188.5h.1M53.2 187h.1M53.2 184.5l.5 .4M53.2 188.6l.5 .5M53.3 185.4h.1M53.3 187.1l.6 .5M53.5 185.5l.5 .5M53.5 188.1h.1"/>
<path d="M53.6 184.5l4.6 4.6M53.6 186.5h.1M53.7 188.2l.5 .5M53.7 185h.1M53.8 186.7l.5 .5M53.9 185.1l.5 .5M53.9 187.7h.1M54 184.5h.1M54 186.1h.1M54 187.8l.6 .5M54.1 184.6h.1M54.2 186.2l.5 .5"/>
<path d="M54.2 188.8h.1M54.3 184.7l.5 .5M54.3 187.2h.1M54.4 188.9l.1 .2M54.4 185.7h.1M54.5 184.5l4.1 4.1M54.5 187.4l.5 .5M54.6 185.8l.5 .5M54.6 188.4h.1M54.7 186.9h.1M54.8 188.5l.5 .5M54.9 185.3h.1"/>
<path d="M54.9 184.5l.3 .3M54.9 187l.5 .5M55 185.4l.5 .5M55.1 188h.1M55.1 186.4h.1M55.2 188.1l.5 .5M55.3 184.5l3.3 3.3M55.3 184.9h.1M55.3 186.5l.5 .6M55.4 185l.5 .5M55.5 187.6h.1M55.6 186h.1"/>
<path d="M55.6 187.7l.5 .5M55.7 184.5h.1M55.7 186.1l.5 .6M55.8 188.7h.1M55.8 184.6l.5 .5M55.9 187.2h.1M55.9 188.8l.3 .3M56 185.6h.1M56 187.2l.5 .6M56.1 184.5l2.5 2.5M56.1 185.7l.5 .5M56.2 188.3h.1"/>
<path d="M56.3 186.7h.1M56.3 188.4l.5 .5M56.4 185.2h.1M56.5 186.9l.5 .5M56.5 185.3l.6 .5M56.5 184.5l.3 .2M56.6 187.9h.1M56.7 186.3h.1M56.8 188l.5 .5M56.8 184.8h.1M56.8 186.4l.6 .6M56.9 184.5l1.7 1.6"/>
<path d="M56.9 189h.1M57 184.9l.5 .5M57 187.5h.1M57.1 185.9h.1M57.2 187.6l.5 .5M57.3 186l.5 .5M57.3 188.6h.1M57.4 184.5l.5 .5M57.4 187.1h.1M57.5 188.7l.3 .4M57.5 185.5h.1M57.6 187.2l.5 .5"/>
<path d="M57.7 185.6l.5 .5M57.7 188.2h.1M57.8 184.5l.8 .8M57.9 186.7h.1M57.9 188.3l.5 .5M57.9 185.1h.1M58 186.7l.5 .5M58.1 185.2l.5 .5M58.2 187.8h.1M58.2 184.5l.1 .1M58.2 186.2h.1M58.3 187.9l.3 .3"/>
<path d="M58.4 184.7h.1M58.4 186.3l.2 .2M58.5 188.9h.1M58.5 184.8l.1 .1M58.6 184.5h.1M58.6 187.4h.1M58.6 189h.1"/>
</g>
<g fill="none" stroke="#954a00" stroke-width=".17">
<path d="M81.7 102.3h2M81.7 101.3h2M83.7 102.4l.2 .1M83.9 101.1l-.2 .2M84 102.5l.1 .2M84.1 101l-.1 .1M84.1 101l2.4-.1-.1 .5h.1M84.1 102.6l.3 .1M84.7 101.2v.4M84.7 102.1v.4M85.4 101.5h.3M85.4 101.2h.3"/>
<path d="M85.6 102.5h.2M85.6 102.1h.2M86.3 101.5l.2 .1M86.3 102.5h.2M86.5 101.1l-.2 .1M86.5 102.1h-.2M86.5 102.2l-.1 .1 .1 .1M86.5 101.5v.7M86.5 102.4v.4h-2.1"/>
</g>
<path d="M84.4 99.3h3.7v3.7h-3.7zM85 99.3l-.6 .6M85.8 99.3l-1.4 1.4M86.6 99.3l-2.2 2.2M87.4 99.3l-3 3M88.1 99.5l-3.5 3.5M88.1 100.3l-2.7 2.7M88.1 101.1l-1.8 1.9M88.1 101.9l-1 1.1M88.1 102.8l-.2 .2" fill="none" stroke="#ff0" stroke-width=".25"/>
<path d="M80.3 141.8h.5v.1h-.5z" fill="none" stroke="#808080" stroke-width=".17"/>
<text font-size="3.9" x="0" y="17.8">2. Mechanical Drawing</text>
<g font-size="3.4">
<text x="135.1" y="98.7" transform="rotate(-90 135.1 98.7)">Vf=2.8~3.2V</text>
<text x="135.1" y="114" transform="rotate(-90 135.1 114)">If=60mA</text>
</g>
<text font-size="3.3" fill="#0f0" x="53.3" y="203.3" transform="rotate(-90 53.3 203.3)">G</text>
<text font-size="3.3" fill="#00f" x="53.3" y="201.6" transform="rotate(-90 53.3 201.6)">B</text>
<text font-size="3.3" fill="#f00" x="53.3" y="204.9" transform="rotate(-90 53.3 204.9)">R</text>
<text font-size="3" x="150.8" y="93.4" transform="rotate(-90 150.8 93.4)">ZJY147TC-IG01</text>
<g font-size="2.8">
<text x="137.1" y="209.2" transform="rotate(-90 137.1 209.2)">-20°C~70°C</text>
<text x="141.1" y="211.9" transform="rotate(-90 141.1 211.9)">-30°C~80°C</text>
<text x="151.9" y="239.9" transform="rotate(-90 151.9 239.9)">8. UNMARKED TOLERANCE:±0.2</text>
<text x="155.1" y="239.8" transform="rotate(-90 155.1 239.8)">9. 建议机壳开窗可视区比 LCD A.A区单边大 0.3mm</text>
<text x="122.7" y="240.5" transform="rotate(-90 122.7 240.5)">NOTES:</text>
<text x="126.9" y="240.4" transform="rotate(-90 126.9 240.4)">1. DISPLAY TYPE:1.47&quot;IPS TFT/TRANSMISSIVE/NORMALLY BLACK</text>
<text x="130.1" y="240.4" transform="rotate(-90 130.1 240.4)">2. VIEWING DIRECTION: All</text>
<text x="133.8" y="240.4" transform="rotate(-90 133.8 240.4)">3. DRIVER IC:ST7789V3</text>
<text x="137.1" y="240.4" transform="rotate(-90 137.1 240.4)">4. OPERATING TEMP.:</text>
<text x="141.1" y="240.3" transform="rotate(-90 141.1 240.3)">5. STORAGE TEMP.:</text>
<text x="144.3" y="240.3" transform="rotate(-90 144.3 240.3)">6. BACKLIGHT: 3 CHIP-WHITE LED</text>
<text x="147.9" y="240.3" transform="rotate(-90 147.9 240.3)">7. LCM Luminance:350 CD/M2(TYP)</text>
<text x="158.6" y="240.3" transform="rotate(-90 158.6 240.3)">10.产品符合ROHS标准</text>
</g>
<g font-size="2.6">
<text x="103.8" y="58.9" transform="rotate(-90 103.8 58.9)">接口支持：4W-SPI</text>
<text x="143.9" y="129.4" transform="rotate(-90 143.9 129.4)">Zhengzhou Zhongjingyuan Electronic Technology Co., LTD.</text>
<text x="60.6" y="200.8" transform="rotate(-90 60.6 200.8)">1.47&quot;</text>
<text x="63.7" y="205" transform="rotate(-90 63.7 205)">172*RGB*320</text>
</g>
<g font-size="2.5">
<text x="60" y="50.7" transform="rotate(-90 60 50.7)">GND</text>
<text x="63.1" y="50.8" transform="rotate(-90 63.1 50.8)">LEDK</text>
<text x="66.3" y="50.5" transform="rotate(-90 66.3 50.5)">LEDA</text>
<text x="69.5" y="50.5" transform="rotate(-90 69.5 50.5)">VDD</text>
<text x="72.7" y="50.5" transform="rotate(-90 72.7 50.5)">GND</text>
<text x="75.9" y="50.5" transform="rotate(-90 75.9 50.5)">GND</text>
<text x="79.1" y="50.5" transform="rotate(-90 79.1 50.5)">D/C</text>
<text x="82.5" y="50.5" transform="rotate(-90 82.5 50.5)">CS</text>
<text x="85.7" y="50.5" transform="rotate(-90 85.7 50.5)">SCL</text>
<text x="88.8" y="50.3" transform="rotate(-90 88.8 50.3)">SDA</text>
<text x="92.1" y="50" transform="rotate(-90 92.1 50)">RESET</text>
<text x="95.3" y="50" transform="rotate(-90 95.3 50)">GND</text>
<text x="56.7" y="56" transform="rotate(-90 56.7 56)">PIN</text>
<text x="59.8" y="56" transform="rotate(-90 59.8 56)">1</text>
<text x="63.1" y="56" transform="rotate(-90 63.1 56)">2</text>
<text x="66.2" y="56" transform="rotate(-90 66.2 56)">3</text>
<text x="69.5" y="56" transform="rotate(-90 69.5 56)">4</text>
<text x="72.6" y="56" transform="rotate(-90 72.6 56)">5</text>
<text x="75.8" y="56" transform="rotate(-90 75.8 56)">6</text>
<text x="79" y="56" transform="rotate(-90 79 56)">7</text>
<text x="82.2" y="56" transform="rotate(-90 82.2 56)">8</text>
<text x="85.5" y="56" transform="rotate(-90 85.5 56)">9</text>
<text x="88.6" y="56" transform="rotate(-90 88.6 56)">10</text>
<text x="91.9" y="56" transform="rotate(-90 91.9 56)">11</text>
<text x="95" y="56" transform="rotate(-90 95 56)">12</text>
</g>
<g font-size="2.4">
<text x="126.4" y="85.7" transform="rotate(-90 126.4 85.7)">LEDK</text>
<text x="126.4" y="116" transform="rotate(-90 126.4 116)">LEDA</text>
</g>
<g font-size="2.1">
<text x="24.3" y="48.5" transform="rotate(-90 24.3 48.5)">Remark</text>
<text x="24.3" y="69.6" transform="rotate(-90 24.3 69.6)">Date</text>
<text x="24.3" y="80.7" transform="rotate(-90 24.3 80.7)">Item</text>
</g>
<text font-size="2.1" fill="#f0f" x="81.6" y="215.5" transform="rotate(-90 81.6 215.5)">银浆点</text>
<g font-size="2">
<text x="142.6" y="35.8" transform="rotate(-90 142.6 35.8)">Rev.</text>
<text x="158.7" y="35.8" transform="rotate(-90 158.7 35.8)">Size</text>
<text x="161.4" y="35.2" transform="rotate(-90 161.4 35.2)">A3</text>
<text x="148" y="44.6" transform="rotate(-90 148 44.6)">Material</text>
<text x="158.7" y="43.5" transform="rotate(-90 158.7 43.5)">Sheet</text>
<text x="161.4" y="43.5" transform="rotate(-90 161.4 43.5)">1 of 1</text>
<text x="27" y="53.3" transform="rotate(-90 27 53.3)">Original Drawing</text>
<text x="158.7" y="50.6" transform="rotate(-90 158.7 50.6)">Scale</text>
<text x="161.4" y="49.7" transform="rotate(-90 161.4 49.7)">1:1</text>
<text x="27.1" y="71.6" transform="rotate(-90 27.1 71.6)">20210315</text>
<text x="27.1" y="79.3" transform="rotate(-90 27.1 79.3)">A</text>
<text x="41.2" y="103.3" transform="rotate(-90 41.2 103.3)">胶铁一体化</text>
<text x="43.5" y="103.3" transform="rotate(-90 43.5 103.3)">SUS201 T=0.1mm</text>
<text x="156" y="104.9" transform="rotate(-90 156 104.9)">Drawn</text>
<text x="150.7" y="114.8" transform="rotate(-90 150.7 114.8)">Title</text>
<text x="158.5" y="114.1" transform="rotate(-90 158.5 114.1)">By</text>
<text x="161.4" y="114.8" transform="rotate(-90 161.4 114.8)">Date</text>
<text x="150.7" y="121.6" transform="rotate(-90 150.7 121.6)">mm</text>
<text x="150.7" y="130.8" transform="rotate(-90 150.7 130.8)">Unit</text>
<text x="156" y="129.5" transform="rotate(-90 156 129.5)">Tolerance</text>
<text x="161.2" y="131.5" transform="rotate(-90 161.2 131.5)">Angle</text>
<text x="158.7" y="133.4" transform="rotate(-90 158.7 133.4)">Dimension</text>
<text x="42.1" y="138.4" transform="rotate(-90 42.1 138.4)">1.46±0.1</text>
<text x="97.9" y="139.8" transform="rotate(-90 97.9 139.8)">0.1±0.05</text>
<text x="144.9" y="149.1" transform="rotate(-90 144.9 149.1)">Signature</text>
<text x="142.6" y="153.1" transform="rotate(-90 142.6 153.1)">Customer Approval</text>
</g>
<g font-size="1.9">
<text x="145.3" y="34.5" transform="rotate(-90 145.3 34.5)">A</text>
<text x="56.5" y="49.5" transform="rotate(-90 56.5 49.5)">DESCRIPTION</text>
<text x="156" y="60.8" transform="rotate(-90 156 60.8)">P.M.</text>
<text x="156" y="78" transform="rotate(-90 156 78)">Panel / E.</text>
<text x="156" y="89.5" transform="rotate(-90 156 89.5)">E.E.</text>
<text x="158.7" y="104.1" transform="rotate(-90 158.7 104.1)">HONG</text>
<text x="161.4" y="106" transform="rotate(-90 161.4 106)">20210315</text>
<text x="158.7" y="122.6" transform="rotate(-90 158.7 122.6)">±0.2</text>
<text x="161.4" y="121.6" transform="rotate(-90 161.4 121.6)">±1</text>
</g>
<g font-size="1.7">
<text x="43.9" y="186.4" transform="rotate(-90 43.9 186.4)">1.00</text>
<text x="43.6" y="197.6" transform="rotate(-90 43.6 197.6)">LCD(AA)</text>
<text x="43.6" y="203.6" transform="rotate(-90 43.6 203.6)">17.39</text>
<text x="29.5" y="204.5" transform="rotate(-90 29.5 204.5)">19.39±0.20(LCM)</text>
<text x="34.7" y="204.5" transform="rotate(-90 34.7 204.5)">19.19±0.20(LCD)</text>
<text x="39.1" y="204.5" transform="rotate(-90 39.1 204.5)">18.79±0.20(PLZ)</text>
<text x="45.9" y="209.9" transform="rotate(-180 45.9 209.9)">1.00</text>
<text x="64.4" y="210.1" transform="rotate(-180 64.4 210.1)">LCD (AA)</text>
<text x="70.4" y="210.1" transform="rotate(-180 70.4 210.1)">32.35</text>
<text x="70.8" y="214" transform="rotate(-180 70.8 214)">33.65±0.20(PLZ)</text>
<text x="70.4" y="217.3" transform="rotate(-180 70.4 217.3)">34.15±0.20(CF)</text>
<text x="71.7" y="220" transform="rotate(-180 71.7 220)">35.98±0.20(LCD)</text>
<text x="71.7" y="223.9" transform="rotate(-180 71.7 223.9)">36.28±0.20(LCM)</text>
</g>
<text font-size="1.5" x="153.2" y="49.2" transform="rotate(-90 153.2 49.2)">Soda Lime / Polyimide</text>
<g font-size="1.3">
<text x="145.1" y="47.9" transform="rotate(-90 145.1 47.9)">1.47''TFT</text>
<text x="142.2" y="49.5" transform="rotate(-90 142.2 49.5)">Drawing Number</text>
<text x="147.6" y="132.9" transform="rotate(-90 147.6 132.9)">Unless Otherwise Specified</text>
<text x="153" y="134.2" transform="rotate(-90 153 134.2)">General Roughness</text>
<text x="56.9" y="146.3" transform="rotate(-180 56.9 146.3)">Remove Tape</text>
<text x="56.9" y="144.8" transform="rotate(-180 56.9 144.8)">t=0.15mm Max</text>
</g>
<g font-size="1.1">
<text x="91.9" y="93.4" transform="rotate(-90 91.9 93.4)">12</text>
<text x="91.9" y="101.3" transform="rotate(-90 91.9 101.3)">1</text>
<text x="84.7" y="139.3">Contact Side</text>
<text x="84.7" y="145">Contact Side</text>
<text x="89.1" y="190.7" transform="rotate(-116 89.1 190.7)">Ø1.00±0.1</text>
<text x="91.9" y="193.9" transform="rotate(-90 91.9 193.9)">1</text>
<text x="95.5" y="197.9" transform="rotate(-90 95.5 197.9)">0.35±0.03</text>
<text x="87.9" y="200.3" transform="rotate(-90 87.9 200.3)">10.00±0.1</text>
<text x="91.9" y="202.4" transform="rotate(-90 91.9 202.4)">12</text>
<text x="97.5" y="199.4" transform="rotate(-90 97.5 199.4)">1.85±0.15</text>
<text x="101.8" y="200.4" transform="rotate(-90 101.8 200.4)">11.4±0.2</text>
<text x="88.4" y="208.1" transform="rotate(-90 88.4 208.1)">1±0.2</text>
</g>
<g font-size="1">
<text x="101.4" y="105.2" transform="rotate(-180 101.4 105.2)">1.70±0.20</text>
<text x="101.4" y="209" transform="rotate(-180 101.4 209)">2.00±0.20</text>
</g>
<text font-size=".9" x="99" y="202.5" transform="rotate(-90 99 202.5)">P0.7*(12-1)=7.7±0.05</text>
<text font-size=".8" fill="#f0f" x="83.5" y="200.1" transform="rotate(-90 83.5 200.1)">单面弯折区域</text>
<g font-size=".6">
<text x="84.4" y="101.5" transform="rotate(-90 84.4 101.5)">A</text>
<text x="84.4" y="102.4" transform="rotate(-90 84.4 102.4)">K</text>
</g>
<text font-size=".2" fill="#f00" x="80.2" y="206" transform="rotate(-90 80.2 206)">A</text>
</svg>
